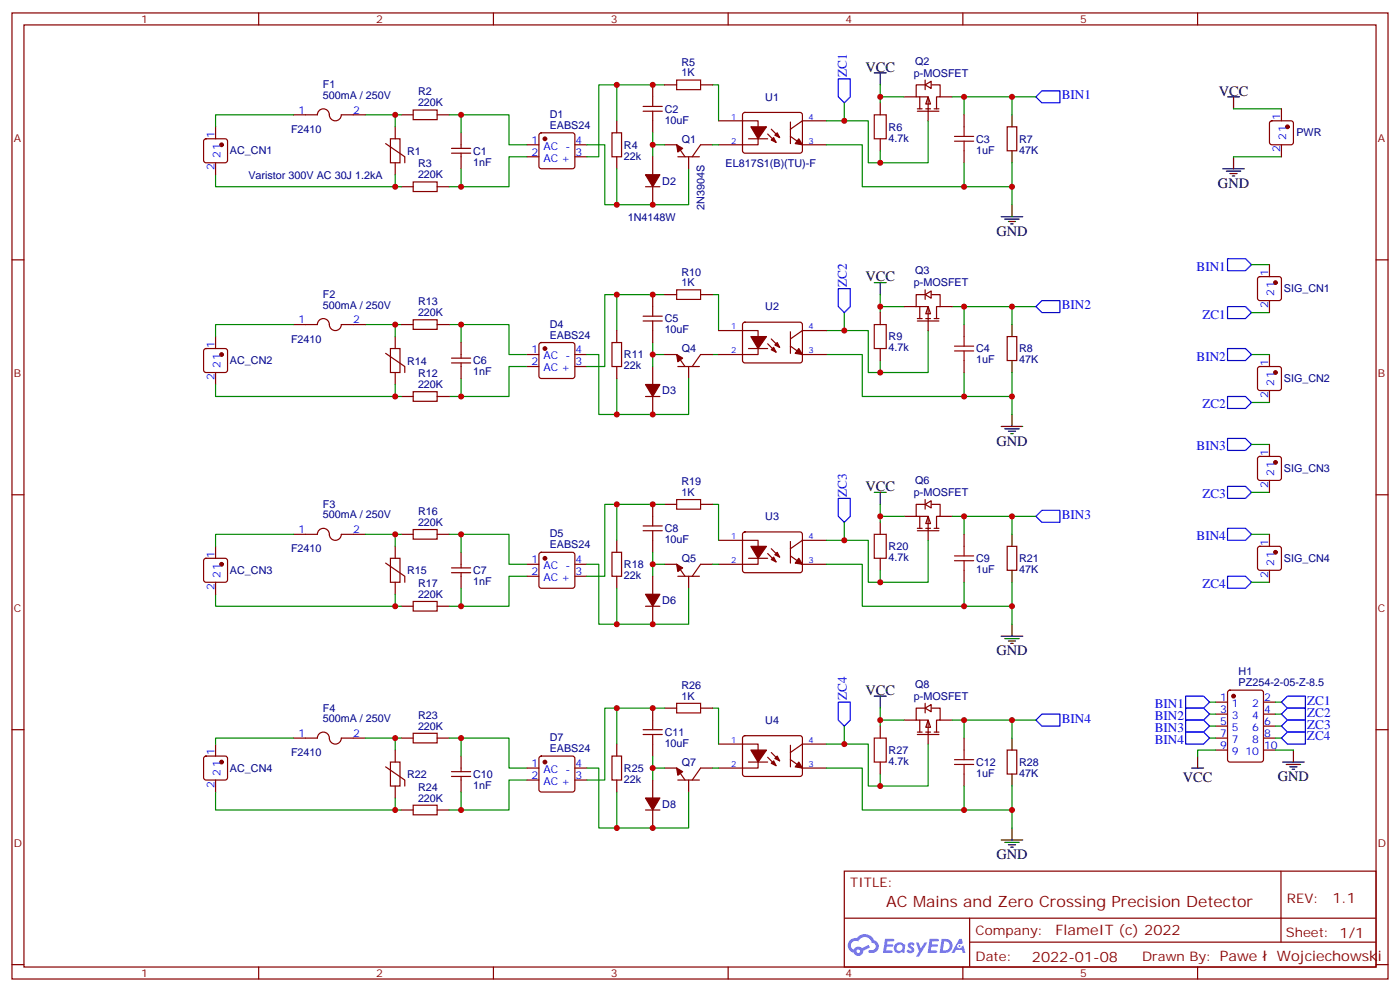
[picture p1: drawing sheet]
<svg xmlns="http://www.w3.org/2000/svg" width="412mm" height="292mm" viewBox="0 0 412 292" stroke-linecap="round" stroke-linejoin="round" font-family="sans-serif">
<g fill="none" stroke="#870000" stroke-width=".35">
<path d="M3.5 3.8h405.4v284.3h-405.4zM7.1 7.3h398.2v277.3h-398.2zM76.2 3.8v3.5M145.3 3.8v3.5M214.5 3.8v3.5M283.6 3.8v3.5M352.8 3.8v3.5M3.5 76.5h3.6M405.3 76.5h3.6M3.5 145.6h3.6M405.3 145.6h3.6M3.5 214.8h3.6"/>
<path d="M405.3 214.8h3.6M248.7 256.4h156.6v28.2h-156.6zM377.3 256.4v20.9M248.7 270.2h156.5M285.6 277.3h119.6M285.6 270.2v14.2M3.5 283.9h3.6M76.2 284.6v3.5M145.3 284.6v3.5M214.5 284.6v3.5M283.6 284.6v3.5M352.8 284.6v3.5"/>
<path d="M405.3 283.9h3.6"/>
</g>
<g fill="#5487ff">
<path d="M267.7 277.6a1.22 1.22 0 0 1 1.7 .2l-.4 .6a.47 .47 0 0 0-.3-.4 .47 .47 0 0 0-.5 .2l.1 .2a1.14 1.14 0 0 1 .8 1.8 1.14 1.14 0 0 1-1.9 0l-.2-.2 .5-.6 .7 .5a.29 .29 0 0 0 .3-.3 .29 .29 0 0 0-.2-.3 1.04 1.04 0 0 1-.6-1.7z"/>
<path d="M260.7 276.3h2.4l.3 .2-.2 .5-1.8 .1-.1 .8h1.5l.3 .4-.3 .4h-1.6l-.2 1.1h1.7l.2 .3-.2 .3-2.6 .1z"/>
<path d="M273.8 276.3h2.4l.3 .2-.1 .5-1.8 .1-.2 .8h1.6l.3 .4-.4 .4h-1.6l-.1 1.1h1.7l.2 .3-.2 .3-2.6 .1z"/>
<path d="M282.6 276.3h.7l.3 1.3-.6 .3a.69 .69 0 0 0-1 .3 .69 .69 0 0 0 .4 .9 .69 .69 0 0 0 .9-.6l.5-.2 .6 2.2h-.8l-.2-.9h-1.8l-.5 .9h-.8z"/>
<path d="M269.8 277.4h.8l.6 1.8 1.1-1.8h.9l-2.6 4.2h-.8l.9-1.5z"/>
<path d="M277.4 276.3l-.6 4.2h1.3a2.11 2.11 0 0 0 2.5-2.1 2.11 2.11 0 0 0-2.5-2.1zM278.1 277.1a1.39 1.39 0 0 1 1.7 1.4 1.39 1.39 0 0 1-1.8 1.3h-.3z"/>
<path d="M263.7 277.9a1.54 1.54 0 0 0-.1 2.2 1.54 1.54 0 0 0 2.2 .1l.6 .3 .3-2.3-.2-.3h-.4a1.49 1.49 0 0 0-2.4 0zM264 278.9a.94 .94 0 0 1 1.8 0 .94 .94 0 0 1-1.8 0z"/>
<path d="M250.4 276.7a2.18 2.18 0 0 0 1.1 3.7 1.44 1.44 0 0 0 1.6 .9 1.44 1.44 0 0 0 1.2-1.4l2-1.1-.5-.7-1.9 1a1.47 1.47 0 0 0-2.4 .4 1.39 1.39 0 0 1-.7-1.9 1.39 1.39 0 0 1 2-.5 2.12 2.12 0 0 1 2.2-1.3 2.12 2.12 0 0 1 1.9 1.7 1.14 1.14 0 0 1 1.1 1.4 1.14 1.14 0 0 1-1.7 .7 .43 .43 0 0 0-.5 .4 .43 .43 0 0 0 .4 .5 1.98 1.98 0 0 0 2.5-1.2 1.98 1.98 0 0 0-1.2-2.6 3.1 3.1 0 0 0-5.3-.6l-.9 .1zM252.3 280a.55 .55 0 0 1 1.1 0 .55 .55 0 0 1-1.1 0z"/>
<circle cx="282.6" cy="278.4" r=".26"/>
</g>
<g fill="none" stroke="#870000" stroke-width=".35">
<path d="M116.4 37.3v3.6M118.2 33.8h3.5M121.7 32.4h7.1v2.8h-7.1zM128.8 33.8h3.5M135.8 39.1v4.6M159 39.3l.5-.2h9.1l.5 .2 .2 .5v9.2l-.2 .5-.5 .2h-9.1l-.5-.3-.3-.4v-9.2zM180.3 39.1h2.8v7h-2.8zM181.7 35.6v3.5M189.4 32.7h5.7M189.4 31.3h5.7M192.3 25v6.3M192.3 32.7v6.4"/>
<path d="M211.7 35.6h11.6v7h-11.6M219 33.3l.4-.2h16.5l.5 .7-.1 10.9-.6 .4-16.5-.1-.5-.6v-10.6zM226.1 39.4l2.5 2.5M227.2 38l2.5 2.5M232.8 35.9v6.4M243.4 35.6h-7l-3.6 2.4M272.5 23.6v2.8M113.6 42.3l5.6 3.8v1.8M115 40.9h2.8v7h-2.8zM116.4 47.9v3.5M118.2 55h3.5M121.7 53.6h7.1v2.8h-7.1z"/>
<path d="M128.8 55h3.5M133 45.1h5.6M133 43.7h5.6M135.8 45.1v4.6M155.2 42.6h3.5M155.2 46.1h3.5M169.3 42.6h3.6M169.3 46.1h3.6M181.7 46.1v3.6M190.1 55h4.3M192.3 46.1v5.3M192.3 55v5.3"/>
<path d="M195.8 42.6h3.5l2.5 3.5M199.7 46.1h6.3M202.8 46.1v3.6M209.9 42.6h-3.5l-2.5 3.5M220.5 40.9h5.6M232.8 40.1l3.6 2.5h7"/>
</g>
<g fill="#870000" stroke="#870000" stroke-width=".35">
<path d="M235.3 40.9l1.1 1.7-2.2-.3z"/>
<path d="M227.2 41.2l.7-.7 .7 1.4z"/>
<path d="M228.2 39.8l.8-.7 .7 1.4z"/>
<path d="M221.2 37.3h4.6l-2.5 3.6z"/>
<path d="M190.1 51.4h4.3l-2.1 3.6z"/>
<path d="M199.3 42.6l1.8 1.1-1.4 1z"/>
<circle cx="160.5" cy="40.9" r=".53"/>
</g>
<path d="M132.3 33.8h3.5v5.3M192.3 39.1v7M195.8 25h-14.1v10.6M209.9 25h1.8v10.6M135.8 49.7v5.3h-3.5M181.7 49.7v10.6h21.1v-10.6M192.3 42.6h3.5M209.9 42.6h1.8" fill="none" stroke="#008700" stroke-width=".35"/>
<path d="M272.5 25l1.8-1.1v2.1z" fill="#fff" stroke="#870000" stroke-width=".35"/>
<g fill="none" stroke="#870000" stroke-width=".35">
<path d="M63.5 37.3v3.6M259.3 30.3v3.5M266.3 28.5h3.6M270.2 32h1.4M270.2 32.7h6.4M270.9 28.5v3.5M272.3 25h-2.4v3.5h3.5v7.1M272.7 32h1.4M273.4 28.5l.7 2.1h-1.4zM274.5 25h2.4v3.5h-1v3.5M275.2 32h1.4M276.9 28.5h3.6"/>
<path d="M284 33.8v3.5M296.7 37.3h2.8v7.1h-2.8zM374.2 35.8l.4-.2h5.7l.5 .2 .2 .5v5.6l-.2 .5-.5 .2h-5.7l-.4-.2-.3-.5v-5.6zM377.5 32v3.6M60.2 41.1l.5-.2h5.6l.5 .2 .2 .5v5.6l-.2 .5-.5 .2h-5.6l-.5-.2-.2-.5v-5.6zM63.5 47.9v3.5M259.3 40.9v3.5M284 44.4v3.5M377.5 42.6v3.5M373.9 77.9v3.5M63.5 99.1v3.5M259.3 92v3.5"/>
<path d="M272.5 85.3v2.8M284 95.5v3.6M296.7 99.1h2.8v7h-2.8zM370.7 81.6l.4-.2h5.7l.5 .2 .2 .5v5.7l-.3 .5-.4 .2h-5.7l-.5-.3-.2-.4v-5.7zM373.9 88.5v3.5M60.2 102.8l.5-.2h5.6l.5 .2 .2 .5v5.6l-.2 .5-.5 .2h-5.6l-.5-.2-.2-.5v-5.6zM63.5 109.6v3.6M259.3 102.6v3.5M284 106.1v3.5"/>
</g>
<path d="M257.5 33.8h3.6v7.1h-3.6zM284 37.3v2.8M281.2 41.6h5.6M281.2 40.1h5.6M284 41.6v2.8M257.5 95.5h3.6v7.1h-3.6zM284 99.1v2.8M281.2 103.3h5.6M281.2 101.9h5.6M284 103.3v2.8" fill="none" stroke="#a10000" stroke-width=".35"/>
<g fill="none" stroke="#000" stroke-width=".35">
<path d="M257.5 21.4h3.6M259.3 21.4v3.6M298.1 33.8v3.5M361.6 28.5h3.5M363.4 28.5v3.5M298.1 44.4v3.5M360.2 49.7h6.3M361.2 50.4h4.3M362.3 51.1h2.1M363 51.8h.7M363.4 46.1v3.6M294.9 63.8h6.4"/>
<path d="M296 64.5h4.2M297 65.2h2.2M297.7 65.9h.7M298.1 60.3v3.5M257.5 83.2h3.6M259.3 83.2v3.5M298.1 95.5v3.6M298.1 106.1v3.5M294.9 125.5h6.4M296 126.2h4.2M297 126.9h2.2M297.7 127.6h.7"/>
<path d="M298.1 122v3.5"/>
</g>
<g fill="none" stroke="#008700" stroke-width=".35">
<path d="M107.6 33.8h10.6M243.4 35.6h12.4v12.3h3.5M248.7 30.3v5.3M259.3 25v3.5M266.3 28.5h-7v1.8M273.4 35.6v12.3h-14.1v-3.5M280.5 28.5h3.5v5.3M284 28.5h14.1v5.3M298.1 28.5h7.1M363.4 32h14.1M63.5 51.4v3.6h52.9v-3.6M116.4 55h1.8"/>
<path d="M243.4 42.6h10.6v12.4h30M284 47.9v7.1h14.1v-7.1M298.1 55v5.3M363.4 46.1h14.1M368.7 77.9h5.2M107.6 95.5h10.6M243.4 97.3h12.4v12.3h3.5M248.7 92v5.3M259.3 86.7v3.5M266.3 90.2h-7v1.8M273.4 97.3v12.3h-14.1v-3.5M280.5 90.2h3.5v5.3"/>
<path d="M284 90.2h14.1v5.3M298.1 90.2h7.1M368.7 92h5.2M243.4 104.4h10.6v12.3h30M284 109.6v7.1h14.1v-7.1M298.1 116.7v5.3"/>
</g>
<path d="M246.9 23.2h3.6v5.3l-1.8 1.8-1.8-1.8zM305.2 28.5l1.7-1.8h5.3v3.6h-5.3zM361.6 76.1h5.3l1.8 1.8-1.8 1.8h-5.3zM246.9 84.9h3.6v5.3l-1.8 1.8-1.8-1.8zM305.2 90.2l1.7-1.7h5.3v3.5h-5.3zM361.6 90.2h5.3l1.8 1.8-1.8 1.8h-5.3z" fill="none" stroke="#00f" stroke-width=".35"/>
<g fill="#870000" stroke="#870000" stroke-width=".35">
<circle cx="65.3" cy="42.6" r=".53"/>
<circle cx="379.2" cy="37.3" r=".53"/>
<circle cx="375.7" cy="83.2" r=".53"/>
<circle cx="65.3" cy="104.4" r=".53"/>
</g>
<path d="M272.5 86.7l1.8-1v2.1z" fill="#fff" stroke="#870000" stroke-width=".35"/>
<g fill="none" stroke="#870000" stroke-width=".35">
<path d="M116.4 99.1v3.5M118.2 95.5h3.5M121.7 94.1h7.1v2.8h-7.1zM128.8 95.5h3.5M181.7 97.3v3.5M189.4 94.5h5.7M189.4 93.1h5.7M192.3 86.7v6.4M192.3 94.5v6.3M211.7 97.3h11.6v7.1h-11.6M219 95l.4-.2 16.5 .1 .5 .6-.1 10.9-.6 .4h-16.5l-.5-.7v-10.6zM227.2 99.8l2.5 2.4"/>
<path d="M232.8 97.6v6.4M243.4 97.3h-7l-3.6 2.5M266.3 90.2h3.6M270.2 93.8h1.4M270.2 94.5h6.4M270.9 90.2v3.6M272.3 86.7h-2.4v3.5h3.5v7.1M272.7 93.8h1.4M273.4 90.2l.7 2.2h-1.4zM274.5 86.7h2.4v3.5h-1v3.6M275.2 93.8h1.4M276.9 90.2h3.6"/>
<path d="M113.6 104l5.6 3.9v1.7M115 102.6h2.8v7h-2.8zM116.4 109.6v3.6M118.2 116.7h3.5M121.7 115.3h7.1v2.8h-7.1zM128.8 116.7h3.5M133 106.8h5.6M133 105.4h5.6M135.8 100.8v4.6M135.8 106.8v4.6M180.3 100.8h2.8v7.1h-2.8zM181.7 107.9v3.5"/>
<path d="M190.1 116.7h4.3M192.3 107.9v5.3M192.3 116.7v5.3M195.8 104.4h3.5l2.5 3.5M199.7 107.9h6.3M202.8 107.9v3.5M209.9 104.4h-3.5l-2.5 3.5M220.5 102.6h5.6M226.1 101.2l2.5 2.4M232.8 101.9l3.6 2.5h7M370.7 108.1l.4-.2h5.7l.5 .2 .2 .5v5.6l-.3 .5-.4 .2h-5.7l-.5-.2-.2-.5v-5.6zM373.9 104.4v3.5"/>
<path d="M373.9 114.9v3.6M370.7 134.5l.4-.2h5.7l.5 .2 .2 .5v5.7l-.3 .5-.4 .2h-5.7l-.5-.2-.2-.5v-5.7zM373.9 130.8v3.5M118.2 157.3h3.5M121.7 155.9h7.1v2.8h-7.1zM128.8 157.3h3.5M181.7 159v3.6M189.4 156.2h5.7M189.4 154.8h5.7M192.3 148.4v6.4M192.3 156.2v6.4M211.7 159h11.6v7.1h-11.6"/>
<path d="M219 156.8l.4-.2h16.5l.5 .7-.1 10.8-.6 .5-16.5-.1-.5-.6v-10.6zM232.8 159.4v6.3M243.4 159h-7l-3.6 2.5M272.5 147v2.9M373.9 141.4v3.5M113.6 165.7l5.6 3.9v1.8M115 164.3h2.8v7.1h-2.8zM116.4 160.8v3.5M116.4 171.4v3.5M118.2 178.4h3.5M121.7 177h7.1v2.8h-7.1zM128.8 178.4h3.5"/>
<path d="M133 168.6h5.6M133 167.1h5.6M135.8 162.6v4.5M135.8 168.6v4.5M180.3 162.6h2.8v7h-2.8zM181.7 169.6v3.5M190.1 178.4h4.3M192.3 169.6v5.3M192.3 178.4v5.3M195.8 166.1h3.5l2.5 3.5M199.7 169.6h6.3M202.8 169.6v3.5"/>
<path d="M209.9 166.1h-3.5l-2.5 3.5M220.5 164.3h5.6M226.1 162.9l2.5 2.5M227.2 161.5l2.5 2.5M232.8 163.6l3.6 2.5h7"/>
</g>
<g fill="none" stroke="#008700" stroke-width=".35">
<path d="M132.3 95.5h3.5v5.3M195.8 86.7h-14.1v10.6M209.9 86.7h1.8v10.6M135.8 111.4v5.3h-3.5M181.7 111.4v10.6h10.6M192.3 104.4h3.5M192.3 100.8v7.1M209.9 104.4h1.8M368.7 104.4h5.2M368.7 118.5h5.2M368.7 130.8h5.2M132.3 157.3h3.5v5.3"/>
<path d="M181.7 148.4v10.6M209.9 148.4h1.8v10.6M368.7 144.9h5.2M135.8 173.1v5.3h-3.5M155.2 169.6h-5.3v8.8h-14.1M181.7 173.1v10.6M192.3 162.6v7M192.3 166.1h3.5M209.9 166.1h1.8"/>
</g>
<g fill="#870000" stroke="#870000" stroke-width=".35">
<path d="M199.3 104.4l1.8 1-1.4 1.1z"/>
<path d="M190.1 113.2h4.3l-2.1 3.5z"/>
<path d="M235.3 102.6l1.1 1.8-2.2-.4z"/>
<path d="M227.9 102.2l.7 1.4-1.4-.7z"/>
<path d="M228.2 101.5l.8-.7 .7 1.4z"/>
<path d="M221.2 99.1h4.6l-2.5 3.5z"/>
<path d="M235.3 164.3l1.1 1.8-2.2-.4z"/>
<path d="M227.2 164.7l.7-.7 .7 1.4z"/>
<path d="M228.2 163.3l.8-.7 .7 1.4z"/>
<path d="M221.2 160.8h4.6l-2.5 3.5z"/>
<path d="M190.1 174.9h4.3l-2.1 3.5z"/>
<path d="M199.3 166.1l1.8 1-1.4 1.1z"/>
<circle cx="375.7" cy="109.6" r=".53"/>
<circle cx="375.7" cy="136.1" r=".53"/>
</g>
<path d="M361.6 102.6h5.3l1.8 1.8-1.8 1.7h-5.3zM361.6 116.7h5.3l1.8 1.8-1.8 1.7h-5.3zM361.6 129h5.3l1.8 1.8-1.8 1.8h-5.3zM361.6 143.2h5.3l1.8 1.7-1.8 1.8h-5.3z" fill="none" stroke="#00f" stroke-width=".35"/>
<path d="M272.5 148.4l1.8-1v2.1z" fill="#fff" stroke="#870000" stroke-width=".35"/>
<g fill="none" stroke="#870000" stroke-width=".35">
<path d="M259.3 153.7v3.6M266.3 152h3.6M270.2 155.5h1.4M270.2 156.2h6.4M270.9 152v3.5M272.3 148.4h-2.4v3.6h3.5v7M272.7 155.5h1.4M273.4 152l.7 2.1h-1.4zM274.5 148.4h2.4v3.6h-1v3.5M275.2 155.5h1.4M276.9 152h3.6M284 157.3v3.5"/>
<path d="M373.9 157.3v3.5M60.2 164.5l.5-.2h5.6l.5 .2 .2 .5v5.7l-.2 .5-.5 .2h-5.6l-.5-.3-.2-.4v-5.7zM63.5 160.8v3.5M63.5 171.4v3.5M259.3 164.3v3.6M284 167.9v3.5M296.7 160.8h2.8v7.1h-2.8zM370.7 161l.4-.2h5.7l.5 .2 .2 .5v5.6l-.3 .5-.4 .3h-5.7l-.5-.3-.2-.5v-5.6zM373.9 167.9v3.5M118.2 217.2h3.5M121.7 215.8h7.1v2.9h-7.1zM128.8 217.2h3.5"/>
<path d="M181.7 219v3.5M189.4 216.2h5.7M189.4 214.8h5.7M192.3 208.4v6.4M192.3 216.2v6.3M211.7 219h11.6v7.1h-11.6M219 216.7l.4-.2 16.5 .1 .5 .6-.1 10.9-.6 .4h-16.5l-.5-.7v-10.6zM232.8 219.4v6.3M243.4 219h-7l-3.6 2.5M272.5 207v2.8M113.6 225.7l5.6 3.9v1.8M115 224.3h2.8v7.1h-2.8z"/>
<path d="M116.4 220.8v3.5M116.4 231.4v3.5M118.2 238.4h3.5M121.7 237h7.1v2.8h-7.1zM128.8 238.4h3.5M133 228.5h5.6M133 227.1h5.6M135.8 222.5v4.6M135.8 228.5v4.6M180.3 222.5h2.8v7.1h-2.8zM181.7 229.6v3.5M190.1 238.4h4.3"/>
<path d="M192.3 229.6v5.3M192.3 238.4v5.3M195.8 226.1h3.5l2.5 3.5M199.7 229.6h6.3M202.8 229.6v3.5M209.9 226.1h-3.5l-2.5 3.5M220.5 224.3h5.6M226.1 222.9l2.5 2.5M227.2 221.5l2.5 2.4M232.8 223.6l3.6 2.5h7"/>
</g>
<path d="M257.5 157.3h3.6v7h-3.6zM281.2 165h5.6M281.2 163.6h5.6M284 160.8v2.8M284 165v2.9" fill="none" stroke="#a10000" stroke-width=".35"/>
<g fill="none" stroke="#008700" stroke-width=".35">
<path d="M135.8 157.3h14.1v8.8h5.3M243.4 159h12.4v12.4h3.5M248.7 153.7v5.3M259.3 148.4v3.6M266.3 152h-7v1.7M273.4 159v12.4h-14.1v-3.5M280.5 152h3.5v5.3M284 152h14.1v5.3M298.1 152h7.1M368.7 157.3h5.2M63.5 174.9v3.5h52.9v-3.5M116.4 178.4h1.8"/>
<path d="M243.4 166.1h10.6v12.3h30M284 171.4v7h14.1v-7M298.1 178.4v5.3M368.7 171.4h5.2M132.3 217.2h3.5v5.3M181.7 208.4v10.6M209.9 208.4h1.8v10.6M135.8 233.1v5.3h-3.5M155.2 229.6h-5.3v8.8h-14.1M181.7 233.1v10.6M192.3 222.5v7.1M192.3 226.1h3.5"/>
<path d="M209.9 226.1h1.8"/>
</g>
<path d="M257.5 144.9h3.6M259.3 144.9v3.5M298.1 157.3v3.5M298.1 167.9v3.5M294.9 187.3h6.4M296 188h4.2M297 188.7h2.2M297.7 189.4h.7M298.1 183.7v3.6" fill="none" stroke="#000" stroke-width=".35"/>
<path d="M246.9 146.7h3.6v5.3l-1.8 1.7-1.8-1.7zM306.9 150.2h5.3v3.5h-5.3l-1.7-1.7zM361.6 155.5h5.3l1.8 1.8-1.8 1.7h-5.3zM361.6 169.6h5.3l1.8 1.8-1.8 1.7h-5.3z" fill="none" stroke="#00f" stroke-width=".35"/>
<g fill="#870000" stroke="#870000" stroke-width=".35">
<path d="M235.3 224.3l1.1 1.8-2.2-.4z"/>
<path d="M227.2 224.6l.7-.7 .7 1.5z"/>
<path d="M228.2 223.2l.8-.7 .7 1.4z"/>
<path d="M221.2 220.8h4.6l-2.5 3.5z"/>
<path d="M190.1 234.9h4.3l-2.1 3.5z"/>
<path d="M199.3 226.1l1.8 1-1.4 1.1z"/>
<circle cx="65.3" cy="166.1" r=".53"/>
<circle cx="375.7" cy="162.6" r=".53"/>
</g>
<path d="M272.5 208.4l1.8-1v2.1z" fill="#fff" stroke="#870000" stroke-width=".35"/>
<g fill="none" stroke="#870000" stroke-width=".35">
<path d="M86.4 33.8h7.1a1.82 1.82 0 0 1 2-1.8 1.82 1.82 0 0 1 1.6 2.3 1.76 1.76 0 0 0 1.9 1.2 1.76 1.76 0 0 0 1.5-1.7h7.1M195.8 25h3.5M206.4 25h3.5M86.4 95.5h7.1a1.82 1.82 0 0 1 2-1.7 1.82 1.82 0 0 1 1.6 2.2 1.76 1.76 0 0 0 1.9 1.3 1.76 1.76 0 0 0 1.5-1.8h7.1M195.8 86.7h3.5M206.4 86.7h3.5M155.2 104.4h3.5M155.2 107.9h3.5M159 101l.5-.2h9.1l.5 .2 .2 .5v9.2l-.2 .5-.5 .2h-9.1l-.5-.2-.3-.5v-9.2zM169.3 104.4h3.6M169.3 107.9h3.6M86.4 157.3h7.1a1.82 1.82 0 0 1 2-1.8 1.82 1.82 0 0 1 1.6 2.2 1.76 1.76 0 0 0 1.9 1.3 1.76 1.76 0 0 0 1.5-1.7h7.1"/>
<path d="M195.8 148.4h3.5M206.4 148.4h3.5M155.2 166.1h3.5M155.2 169.6h3.5M159 162.8l.5-.2h9.1l.5 .2 .2 .5v9.1l-.2 .5-.5 .2h-9.1l-.5-.2-.3-.5v-9.1zM169.3 166.1h3.6M169.3 169.6h3.6M63.5 219v3.5M86.4 217.2h7.1a1.82 1.82 0 0 1 2-1.7 1.82 1.82 0 0 1 1.6 2.2 1.76 1.76 0 0 0 1.9 1.3 1.76 1.76 0 0 0 1.5-1.8h7.1M195.8 208.4h3.5M206.4 208.4h3.5M259.3 213.7v3.5"/>
<path d="M266.3 211.9h3.6M270.2 215.5h1.4M270.2 216.2h6.4M270.9 211.9v3.6M272.3 208.4h-2.4v3.5h3.5v7.1M272.7 215.5h1.4M273.4 211.9l.7 2.2h-1.4zM274.5 208.4h2.4v3.5h-1v3.6M275.2 215.5h1.4M276.9 211.9h3.6M284 217.2v3.6M358.1 217.2h3.5"/>
<path d="M358.1 206.7h3.5M358.1 210.2h3.5M358.1 213.7h3.5M361.8 203.3l.5-.2h9.2l.6 .5 .1 20-.5 .6-9.4 .1-.6-.5-.1-20zM372.2 217.2h3.5M372.2 206.7h3.5M372.2 210.2h3.5M372.2 213.7h3.5M60.2 222.7l.5-.2h5.6l.5 .2 .2 .5v5.7l-.2 .5-.5 .2h-5.6l-.5-.2-.2-.5v-5.7zM63.5 229.6v3.5M155.2 226.1h3.5M155.2 229.6h3.5"/>
<path d="M159 222.7l.5-.2h9.1l.5 .2 .2 .5v9.2l-.2 .5-.5 .2h-9.1l-.5-.2-.3-.5v-9.2zM169.3 226.1h3.6M169.3 229.6h3.6M259.3 224.3v3.5M284 227.8v3.6M296.7 220.8h2.8v7h-2.8zM358.1 220.8h3.5M372.2 220.8h3.5"/>
</g>
<path d="M199.3 23.6h7.1v2.8h-7.1zM199.3 85.3h7.1v2.8h-7.1zM199.3 147h7.1v2.9h-7.1zM199.3 207h7.1v2.8h-7.1zM257.5 217.2h3.6v7.1h-3.6zM281.2 225h5.6M281.2 223.6h5.6M284 220.8v2.8M284 225v2.8" fill="none" stroke="#a10000" stroke-width=".35"/>
<g fill="none" stroke="#008700" stroke-width=".35">
<path d="M86.4 33.8h-22.9v3.5M116.4 33.8v3.5M135.8 33.8h14.1v8.8h5.3M181.7 25h-5.3v21.1h-3.5M155.2 46.1h-5.3v8.9h-14.1M172.9 42.6h5.3v17.7h3.5M86.4 95.5h-22.9v3.6M116.4 95.5v3.6M135.8 95.5h14.1v8.9h5.3M181.7 86.7h-3.5v21.2h-5.3M63.5 113.2v3.5h52.9M116.4 113.2v3.5h1.8"/>
<path d="M155.2 107.9h-5.3v8.8h-14.1M172.9 104.4h3.5v17.6h5.3M202.8 111.4v10.6h-10.5M86.4 157.3h-22.9v3.5M107.6 157.3h8.8M118.2 157.3h-1.8v3.5M195.8 148.4h-17.6v21.2h-5.3M172.9 166.1h3.5v17.6h26.4v-10.6M86.4 217.2h-22.9v1.8M107.6 217.2h8.8M118.2 217.2h-1.8v3.6M135.8 217.2h14.1v8.9h5.3"/>
<path d="M195.8 208.4h-17.6v21.2h-5.3M243.4 219h12.4v12.4h3.5M248.7 213.7v5.3M259.3 208.4v3.5M266.3 211.9h-7v1.8M273.4 219v12.4h-14.1v-3.6M280.5 211.9h3.5v5.3M284 211.9h14.1v5.3M298.1 211.9h7.1M356.3 217.2h1.8M356.3 206.7h1.8M356.3 210.2h1.8"/>
<path d="M356.3 213.7h1.8M375.7 217.2h1.8M375.7 206.7h1.8M375.7 210.2h1.8M375.7 213.7h1.8M63.5 233.1v5.3h52.9v-3.5M116.4 238.4h1.8M172.9 226.1h3.5v17.6h26.4v-10.6M243.4 226.1h10.6v12.3h30M284 231.4v7h14.1v-7M298.1 238.4v5.3M358.1 220.8h-5.3v1.7"/>
<path d="M375.7 220.8h5.3"/>
</g>
<g fill="none" stroke="#000" stroke-width=".35">
<path d="M257.5 204.9h3.6M259.3 204.9v3.5M298.1 217.2v3.6M298.1 227.8v3.6M351 226.1h3.5M352.8 222.5v3.6M377.8 224.3h6.4M378.9 225h4.2M379.9 225.7h2.2M380.6 226.4h.8M381 220.8v3.5M294.9 247.2h6.4"/>
<path d="M296 247.9h4.2M297 248.6h2.2M297.7 249.3h.7M298.1 243.7v3.5"/>
</g>
<path d="M246.9 206.7h3.6v5.2l-1.8 1.8-1.8-1.8zM305.2 211.9l1.7-1.7h5.3v3.5h-5.3zM349.2 215.5h5.3l1.8 1.7-1.8 1.8h-5.3zM349.2 211.9h5.3l1.8 1.8-1.8 1.8h-5.3zM349.2 208.4h5.3l1.8 1.8-1.8 1.7h-5.3zM349.2 204.9h5.3l1.8 1.8-1.8 1.7h-5.3zM377.5 217.2l1.7-1.7h5.3v3.5h-5.3zM377.5 213.7l1.7-1.8h5.3v3.6h-5.3zM377.5 210.2l1.7-1.8h5.3v3.5h-5.3zM377.5 206.7l1.7-1.8h5.3v3.5h-5.3z" fill="none" stroke="#00f" stroke-width=".35"/>
<g fill="#870000" stroke="#870000" stroke-width=".35">
<circle cx="65.3" cy="224.3" r=".53"/>
<circle cx="363.4" cy="204.9" r=".53"/>
<circle cx="160.5" cy="102.6" r=".53"/>
<circle cx="160.5" cy="164.3" r=".53"/>
<circle cx="160.5" cy="224.3" r=".53"/>
</g>
<g fill="#c00">
<circle cx="116.4" cy="55" r=".88"/>
<circle cx="192.3" cy="42.6" r=".88"/>
<circle cx="259.3" cy="28.5" r=".88"/>
<circle cx="259.3" cy="47.9" r=".88"/>
<circle cx="248.7" cy="35.6" r=".88"/>
<circle cx="284" cy="28.5" r=".88"/>
<circle cx="298.1" cy="28.5" r=".88"/>
<circle cx="298.1" cy="55" r=".88"/>
<circle cx="284" cy="55" r=".88"/>
<circle cx="284" cy="116.7" r=".88"/>
<circle cx="298.1" cy="116.7" r=".88"/>
<circle cx="298.1" cy="90.2" r=".88"/>
<circle cx="284" cy="90.2" r=".88"/>
<circle cx="248.7" cy="97.3" r=".88"/>
<circle cx="259.3" cy="109.6" r=".88"/>
<circle cx="259.3" cy="90.2" r=".88"/>
<circle cx="192.3" cy="104.4" r=".88"/>
<circle cx="135.8" cy="178.4" r=".88"/>
<circle cx="116.4" cy="178.4" r=".88"/>
<circle cx="135.8" cy="157.3" r=".88"/>
<circle cx="192.3" cy="166.1" r=".88"/>
<circle cx="259.3" cy="152" r=".88"/>
<circle cx="259.3" cy="171.4" r=".88"/>
<circle cx="248.7" cy="159" r=".88"/>
<circle cx="284" cy="152" r=".88"/>
<circle cx="298.1" cy="152" r=".88"/>
<circle cx="298.1" cy="178.4" r=".88"/>
<circle cx="284" cy="178.4" r=".88"/>
<circle cx="135.8" cy="238.4" r=".88"/>
<circle cx="116.4" cy="238.4" r=".88"/>
<circle cx="135.8" cy="217.2" r=".88"/>
<circle cx="192.3" cy="226.1" r=".88"/>
<circle cx="259.3" cy="211.9" r=".88"/>
<circle cx="259.3" cy="231.4" r=".88"/>
<circle cx="248.7" cy="219" r=".88"/>
<circle cx="284" cy="211.9" r=".88"/>
<circle cx="298.1" cy="211.9" r=".88"/>
<circle cx="298.1" cy="238.4" r=".88"/>
<circle cx="284" cy="238.4" r=".88"/>
<circle cx="116.4" cy="33.8" r=".88"/>
<circle cx="116.4" cy="95.5" r=".88"/>
<circle cx="116.4" cy="157.3" r=".88"/>
<circle cx="116.4" cy="116.7" r=".88"/>
<circle cx="116.4" cy="217.2" r=".88"/>
<circle cx="135.8" cy="116.7" r=".88"/>
<circle cx="192.3" cy="122" r=".88"/>
<circle cx="192.3" cy="86.7" r=".88"/>
<circle cx="135.8" cy="95.5" r=".88"/>
<circle cx="192.3" cy="25" r=".88"/>
<circle cx="192.3" cy="60.3" r=".88"/>
<circle cx="181.7" cy="25" r=".88"/>
<circle cx="181.7" cy="60.3" r=".88"/>
<circle cx="135.8" cy="33.8" r=".88"/>
<circle cx="135.8" cy="55" r=".88"/>
<circle cx="181.7" cy="208.4" r=".88"/>
<circle cx="192.3" cy="208.4" r=".88"/>
<circle cx="181.7" cy="243.7" r=".88"/>
<circle cx="181.7" cy="148.4" r=".88"/>
<circle cx="192.3" cy="148.4" r=".88"/>
<circle cx="181.7" cy="183.7" r=".88"/>
<circle cx="181.7" cy="86.7" r=".88"/>
<circle cx="181.7" cy="122" r=".88"/>
<circle cx="192.3" cy="183.7" r=".88"/>
<circle cx="192.3" cy="243.7" r=".88"/>
</g>
<text font-size="4.6" fill="#800" x="261.1" y="267">AC Mains and Zero Crossing Precision Detector</text>
<g font-size="4.2">
<text x="255" y="21.1">VCC</text>
<text x="359" y="28.1">VCC</text>
<text x="358.8" y="55.3">GND</text>
<text x="293.5" y="69.4">GND</text>
<text x="255" y="82.8">VCC</text>
<text x="293.5" y="131.2">GND</text>
<text x="255" y="144.5">VCC</text>
<text x="293.5" y="192.9">GND</text>
<text x="255" y="204.5">VCC</text>
<text x="348.4" y="230">VCC</text>
<text x="376.4" y="229.9">GND</text>
<text x="293.5" y="252.9">GND</text>
</g>
<g font-size="4.2" fill="#800">
<text x="392.5" y="265.7">1.1</text>
<text x="310.9" y="275.2">FlameIT (c) 2022</text>
<text x="304" y="283">2022-01-08</text>
<text x="376.1" y="282.9">Wojciechowski</text>
</g>
<g font-size="3.9" fill="#00f">
<text x="249.4" y="22.7" transform="rotate(-90 249.4 22.7)">ZC1</text>
<text x="312.7" y="29.2">BIN1</text>
<text x="352.5" y="79.7">BIN1</text>
<text x="249.4" y="84.4" transform="rotate(-90 249.4 84.4)">ZC2</text>
<text x="312.7" y="90.9">BIN2</text>
<text x="354.2" y="93.8">ZC1</text>
<text x="352.5" y="106.1">BIN2</text>
<text x="354.2" y="120.2">ZC2</text>
<text x="352.5" y="132.6">BIN3</text>
<text x="249.4" y="146.2" transform="rotate(-90 249.4 146.2)">ZC3</text>
<text x="354.2" y="146.7">ZC3</text>
<text x="312.7" y="152.7">BIN3</text>
<text x="352.5" y="159">BIN4</text>
<text x="354.2" y="173.1">ZC4</text>
<text x="249.4" y="206.1" transform="rotate(-90 249.4 206.1)">ZC4</text>
<text x="340.1" y="208.4">BIN1</text>
<text x="385.1" y="207.4">ZC1</text>
<text x="312.7" y="212.7">BIN4</text>
<text x="340.1" y="215.5">BIN3</text>
<text x="340.1" y="211.9">BIN2</text>
<text x="385.1" y="214.4">ZC3</text>
<text x="385.1" y="210.9">ZC2</text>
<text x="340.1" y="219">BIN4</text>
<text x="385" y="217.9">ZC4</text>
</g>
<g font-size="3.9" fill="#800">
<text x="250.5" y="261">TITLE:</text>
<text x="379.1" y="265.7">REV:</text>
<text x="287.4" y="275.2">Company:</text>
<text x="378.7" y="275.8">Sheet: 1/1</text>
<text x="287.4" y="282.9">Date:</text>
<text x="336.4" y="282.9">Drawn By: Pawe</text>
</g>
<g font-size="3.2" fill="#800">
<text x="41.6" y="6.8">1</text>
<text x="110.8" y="6.8">2</text>
<text x="179.9" y="6.8">3</text>
<text x="249.1" y="6.8">4</text>
<text x="318.2" y="6.8">5</text>
<text x="4.1" y="41.9">A</text>
<text x="405.9" y="41.9">A</text>
<text x="4.1" y="111.1">B</text>
<text x="405.9" y="111.1">B</text>
<text x="4.1" y="180.2">C</text>
<text x="405.9" y="180.2">C</text>
<text x="4.1" y="249.3">D</text>
<text x="405.9" y="249.3">D</text>
<text x="41.6" y="287.6">1</text>
<text x="110.8" y="287.6">2</text>
<text x="179.9" y="287.6">3</text>
<text x="249.1" y="287.6">4</text>
<text x="318.2" y="287.6">5</text>
</g>
<g font-size="3.2" fill="#000080">
<text x="200.7" y="22.5">1K</text>
<text x="200.7" y="19.4">R5</text>
<text x="269.2" y="22.6">p-MOSFET</text>
<text x="269.6" y="19.1">Q2</text>
<text x="95.1" y="29.1">500mA / 250V</text>
<text x="95.1" y="26">F1</text>
<text x="123.1" y="28.1">R2</text>
<text x="225.4" y="29.6">U1</text>
<text x="123.1" y="31.3">220K</text>
<text x="161.9" y="34.7">D1</text>
<text x="195.8" y="33.2">C2</text>
<text x="85.7" y="39.1">F2410</text>
<text x="161.9" y="37.9">EABS24</text>
<text x="195.8" y="36.4">10uF</text>
<text x="200.8" y="42">Q1</text>
<text x="261.8" y="41.7">4.7k</text>
<text x="261.8" y="38.5">R6</text>
<text x="287.5" y="42">C3</text>
<text x="300.2" y="42">R7</text>
<text x="381.9" y="40.1">PWR</text>
<text x="67.7" y="45.4">AC_CN1</text>
<text x="119.9" y="45.6">R1</text>
<text x="139.3" y="45.5">C1</text>
<text x="183.8" y="47">22k</text>
<text x="183.8" y="43.7">R4</text>
<text x="287.5" y="45.2">1uF</text>
<text x="300.2" y="45.2">47K</text>
<text x="73.2" y="52.6">Varistor 300V AC 30J 1.2kA</text>
<text x="123.1" y="52.5">220K</text>
<text x="123.1" y="49.3">R3</text>
<text x="139.3" y="48.7">1nF</text>
<text x="213.7" y="49">EL817S1(B)(TU)-F</text>
<text x="195.1" y="54.3">D2</text>
<text x="184.9" y="65">1N4148W</text>
<text x="207.6" y="61.8" transform="rotate(-90 207.6 61.8)">2N3904S</text>
<text x="200.7" y="81.1">R10</text>
<text x="269.6" y="80.8">Q3</text>
<text x="95.1" y="87.7">F2</text>
<text x="123.1" y="89.8">R13</text>
<text x="200.7" y="84.2">1K</text>
<text x="269.2" y="84.3">p-MOSFET</text>
<text x="378.2" y="86">SIG_CN1</text>
<text x="95.1" y="90.9">500mA / 250V</text>
<text x="123.1" y="93.1">220K</text>
<text x="195.8" y="94.9">C5</text>
<text x="225.4" y="91.4">U2</text>
<text x="85.7" y="100.8">F2410</text>
<text x="161.9" y="99.7">EABS24</text>
<text x="161.9" y="96.4">D4</text>
<text x="195.8" y="98.1">10uF</text>
<text x="261.8" y="100.2">R9</text>
<text x="67.7" y="107.2">AC_CN2</text>
<text x="119.9" y="107.3">R14</text>
<text x="139.3" y="107.2">C6</text>
<text x="183.8" y="105.5">R11</text>
<text x="200.8" y="103.7">Q4</text>
<text x="261.8" y="103.4">4.7k</text>
<text x="287.5" y="106.9">1uF</text>
<text x="287.5" y="103.7">C4</text>
<text x="300.2" y="106.9">47K</text>
<text x="300.2" y="103.7">R8</text>
<text x="123.1" y="111">R12</text>
<text x="139.3" y="110.5">1nF</text>
<text x="183.8" y="108.7">22k</text>
<text x="378.2" y="112.5">SIG_CN2</text>
<text x="123.1" y="114.2">220K</text>
<text x="195.1" y="116.1">D3</text>
<text x="200.7" y="142.9">R19</text>
<text x="269.6" y="142.5">Q6</text>
<text x="378.2" y="138.9">SIG_CN3</text>
<text x="95.1" y="149.5">F3</text>
<text x="200.7" y="146">1K</text>
<text x="269.2" y="146.1">p-MOSFET</text>
<text x="95.1" y="152.6">500mA / 250V</text>
<text x="123.1" y="154.8">220K</text>
<text x="123.1" y="151.6">R16</text>
<text x="225.4" y="153.1">U3</text>
<text x="161.9" y="161.4">EABS24</text>
<text x="161.9" y="158.2">D5</text>
<text x="195.8" y="159.9">10uF</text>
<text x="195.8" y="156.6">C8</text>
<text x="261.8" y="161.9">R20</text>
<text x="85.7" y="162.6">F2410</text>
<text x="183.8" y="167.2">R18</text>
<text x="200.8" y="165.5">Q5</text>
<text x="261.8" y="165.2">4.7k</text>
<text x="287.5" y="165.5">C9</text>
<text x="300.2" y="165.5">R21</text>
<text x="378.2" y="165.4">SIG_CN4</text>
<text x="67.7" y="168.9">AC_CN3</text>
<text x="119.9" y="169">R15</text>
<text x="123.1" y="172.7">R17</text>
<text x="139.3" y="172.2">1nF</text>
<text x="139.3" y="169">C7</text>
<text x="183.8" y="170.4">22k</text>
<text x="287.5" y="168.7">1uF</text>
<text x="300.2" y="168.7">47K</text>
<text x="123.1" y="176">220K</text>
<text x="195.1" y="177.8">D6</text>
<text x="200.7" y="202.8">R26</text>
<text x="269.6" y="202.5">Q8</text>
<text x="364.8" y="201.9">PZ254-2-05-Z-8.5</text>
<text x="364.8" y="198.7">H1</text>
<text x="95.1" y="209.4">F4</text>
<text x="200.7" y="206">1K</text>
<text x="269.2" y="206">p-MOSFET</text>
<text x="95.1" y="212.6">500mA / 250V</text>
<text x="123.1" y="214.8">220K</text>
<text x="123.1" y="211.5">R23</text>
<text x="225.4" y="213.1">U4</text>
<text x="161.9" y="221.4">EABS24</text>
<text x="161.9" y="218.1">D7</text>
<text x="195.8" y="219.8">10uF</text>
<text x="195.8" y="216.6">C11</text>
<text x="261.8" y="221.9">R27</text>
<text x="67.7" y="227.1">AC_CN4</text>
<text x="85.7" y="222.5">F2410</text>
<text x="183.8" y="227.2">R25</text>
<text x="200.8" y="225.4">Q7</text>
<text x="261.8" y="225.1">4.7k</text>
<text x="287.5" y="225.4">C12</text>
<text x="300.2" y="225.4">R28</text>
<text x="119.9" y="229">R22</text>
<text x="123.1" y="232.7">R24</text>
<text x="139.3" y="232.2">1nF</text>
<text x="139.3" y="229">C10</text>
<text x="183.8" y="230.4">22k</text>
<text x="287.5" y="228.7">1uF</text>
<text x="300.2" y="228.7">47K</text>
<text x="123.1" y="235.9">220K</text>
<text x="195.1" y="237.8">D8</text>
</g>
<g font-size="3.2" fill="#00f">
<text x="87.9" y="33.4">1</text>
<text x="104.1" y="33.4">2</text>
<text x="377.1" y="35.4" transform="rotate(-90 377.1 35.4)">1</text>
<text x="63.1" y="40.7" transform="rotate(-90 63.1 40.7)">1</text>
<text x="378.9" y="41.3" transform="rotate(-90 378.9 41.3)">21</text>
<text x="64.9" y="46.6" transform="rotate(-90 64.9 46.6)">21</text>
<text x="156.6" y="45.8">2</text>
<text x="156.6" y="42.3">1</text>
<text x="160.1" y="47.6">AC +</text>
<text x="160.1" y="44">AC -</text>
<text x="169.5" y="42.3">4</text>
<text x="169.5" y="45.8">3</text>
<text x="377.1" y="44.8" transform="rotate(-90 377.1 44.8)">2</text>
<text x="63.1" y="50.1" transform="rotate(-90 63.1 50.1)">2</text>
<text x="373.6" y="81.2" transform="rotate(-90 373.6 81.2)">1</text>
<text x="375.4" y="87.2" transform="rotate(-90 375.4 87.2)">21</text>
<text x="87.9" y="95.2">1</text>
<text x="104.1" y="95.2">2</text>
<text x="373.6" y="90.7" transform="rotate(-90 373.6 90.7)">2</text>
<text x="63.1" y="102.4" transform="rotate(-90 63.1 102.4)">1</text>
<text x="156.6" y="107.5">2</text>
<text x="156.6" y="104">1</text>
<text x="160.1" y="105.8">AC -</text>
<text x="169.5" y="104">4</text>
<text x="169.5" y="107.5">3</text>
<text x="373.6" y="107.7" transform="rotate(-90 373.6 107.7)">1</text>
<text x="63.1" y="111.8" transform="rotate(-90 63.1 111.8)">2</text>
<text x="64.9" y="108.3" transform="rotate(-90 64.9 108.3)">21</text>
<text x="160.1" y="109.3">AC +</text>
<text x="375.4" y="113.6" transform="rotate(-90 375.4 113.6)">21</text>
<text x="373.6" y="117.1" transform="rotate(-90 373.6 117.1)">2</text>
<text x="373.6" y="134.2" transform="rotate(-90 373.6 134.2)">1</text>
<text x="373.6" y="143.6" transform="rotate(-90 373.6 143.6)">2</text>
<text x="375.4" y="140.1" transform="rotate(-90 375.4 140.1)">21</text>
<text x="87.9" y="156.9">1</text>
<text x="104.1" y="156.9">2</text>
<text x="373.6" y="160.6" transform="rotate(-90 373.6 160.6)">1</text>
<text x="63.1" y="164.1" transform="rotate(-90 63.1 164.1)">1</text>
<text x="156.6" y="165.7">1</text>
<text x="160.1" y="167.5">AC -</text>
<text x="169.5" y="165.7">4</text>
<text x="375.4" y="166.5" transform="rotate(-90 375.4 166.5)">21</text>
<text x="63.1" y="173.6" transform="rotate(-90 63.1 173.6)">2</text>
<text x="64.9" y="170.1" transform="rotate(-90 64.9 170.1)">21</text>
<text x="156.6" y="169.3">2</text>
<text x="160.1" y="171">AC +</text>
<text x="169.5" y="169.3">3</text>
<text x="373.6" y="170" transform="rotate(-90 373.6 170)">2</text>
<text x="359.4" y="206.3">1</text>
<text x="359.4" y="209.8">3</text>
<text x="362.9" y="208.1">1</text>
<text x="368.9" y="208.1">2</text>
<text x="372.4" y="209.8">4</text>
<text x="372.4" y="206.3">2</text>
<text x="359.4" y="213.4">5</text>
<text x="362.9" y="211.6">3</text>
<text x="362.9" y="215.1">5</text>
<text x="368.9" y="215.1">6</text>
<text x="368.9" y="211.6">4</text>
<text x="372.4" y="213.4">6</text>
<text x="87.9" y="216.9">1</text>
<text x="104.1" y="216.9">2</text>
<text x="359.4" y="216.9">7</text>
<text x="359.4" y="220.4">9</text>
<text x="362.9" y="218.7">7</text>
<text x="368.9" y="218.7">8</text>
<text x="372.4" y="220.4">10</text>
<text x="372.4" y="216.9">8</text>
<text x="63.1" y="222.4" transform="rotate(-90 63.1 222.4)">1</text>
<text x="156.6" y="225.7">1</text>
<text x="160.1" y="227.5">AC -</text>
<text x="169.5" y="225.7">4</text>
<text x="362.9" y="222.2">9</text>
<text x="366.8" y="222.2">10</text>
<text x="63.1" y="231.8" transform="rotate(-90 63.1 231.8)">2</text>
<text x="64.9" y="228.3" transform="rotate(-90 64.9 228.3)">21</text>
<text x="156.6" y="229.2">2</text>
<text x="160.1" y="231">AC +</text>
<text x="169.5" y="229.2">3</text>
</g>
<g font-size="2.5" fill="#00f">
<text x="215.4" y="35.2">1</text>
<text x="238.1" y="35.2">4</text>
<text x="215.4" y="42.3">2</text>
<text x="238.1" y="42.3">3</text>
<text x="215.4" y="96.9">1</text>
<text x="238.1" y="96.9">4</text>
<text x="215.4" y="104">2</text>
<text x="238.1" y="104">3</text>
<text x="215.4" y="158.7">1</text>
<text x="238.1" y="158.7">4</text>
<text x="215.4" y="165.7">2</text>
<text x="238.1" y="165.7">3</text>
<text x="215.4" y="218.7">1</text>
<text x="238.1" y="218.7">4</text>
<text x="215.4" y="225.7">2</text>
<text x="238.1" y="225.7">3</text>
</g>
</svg>
